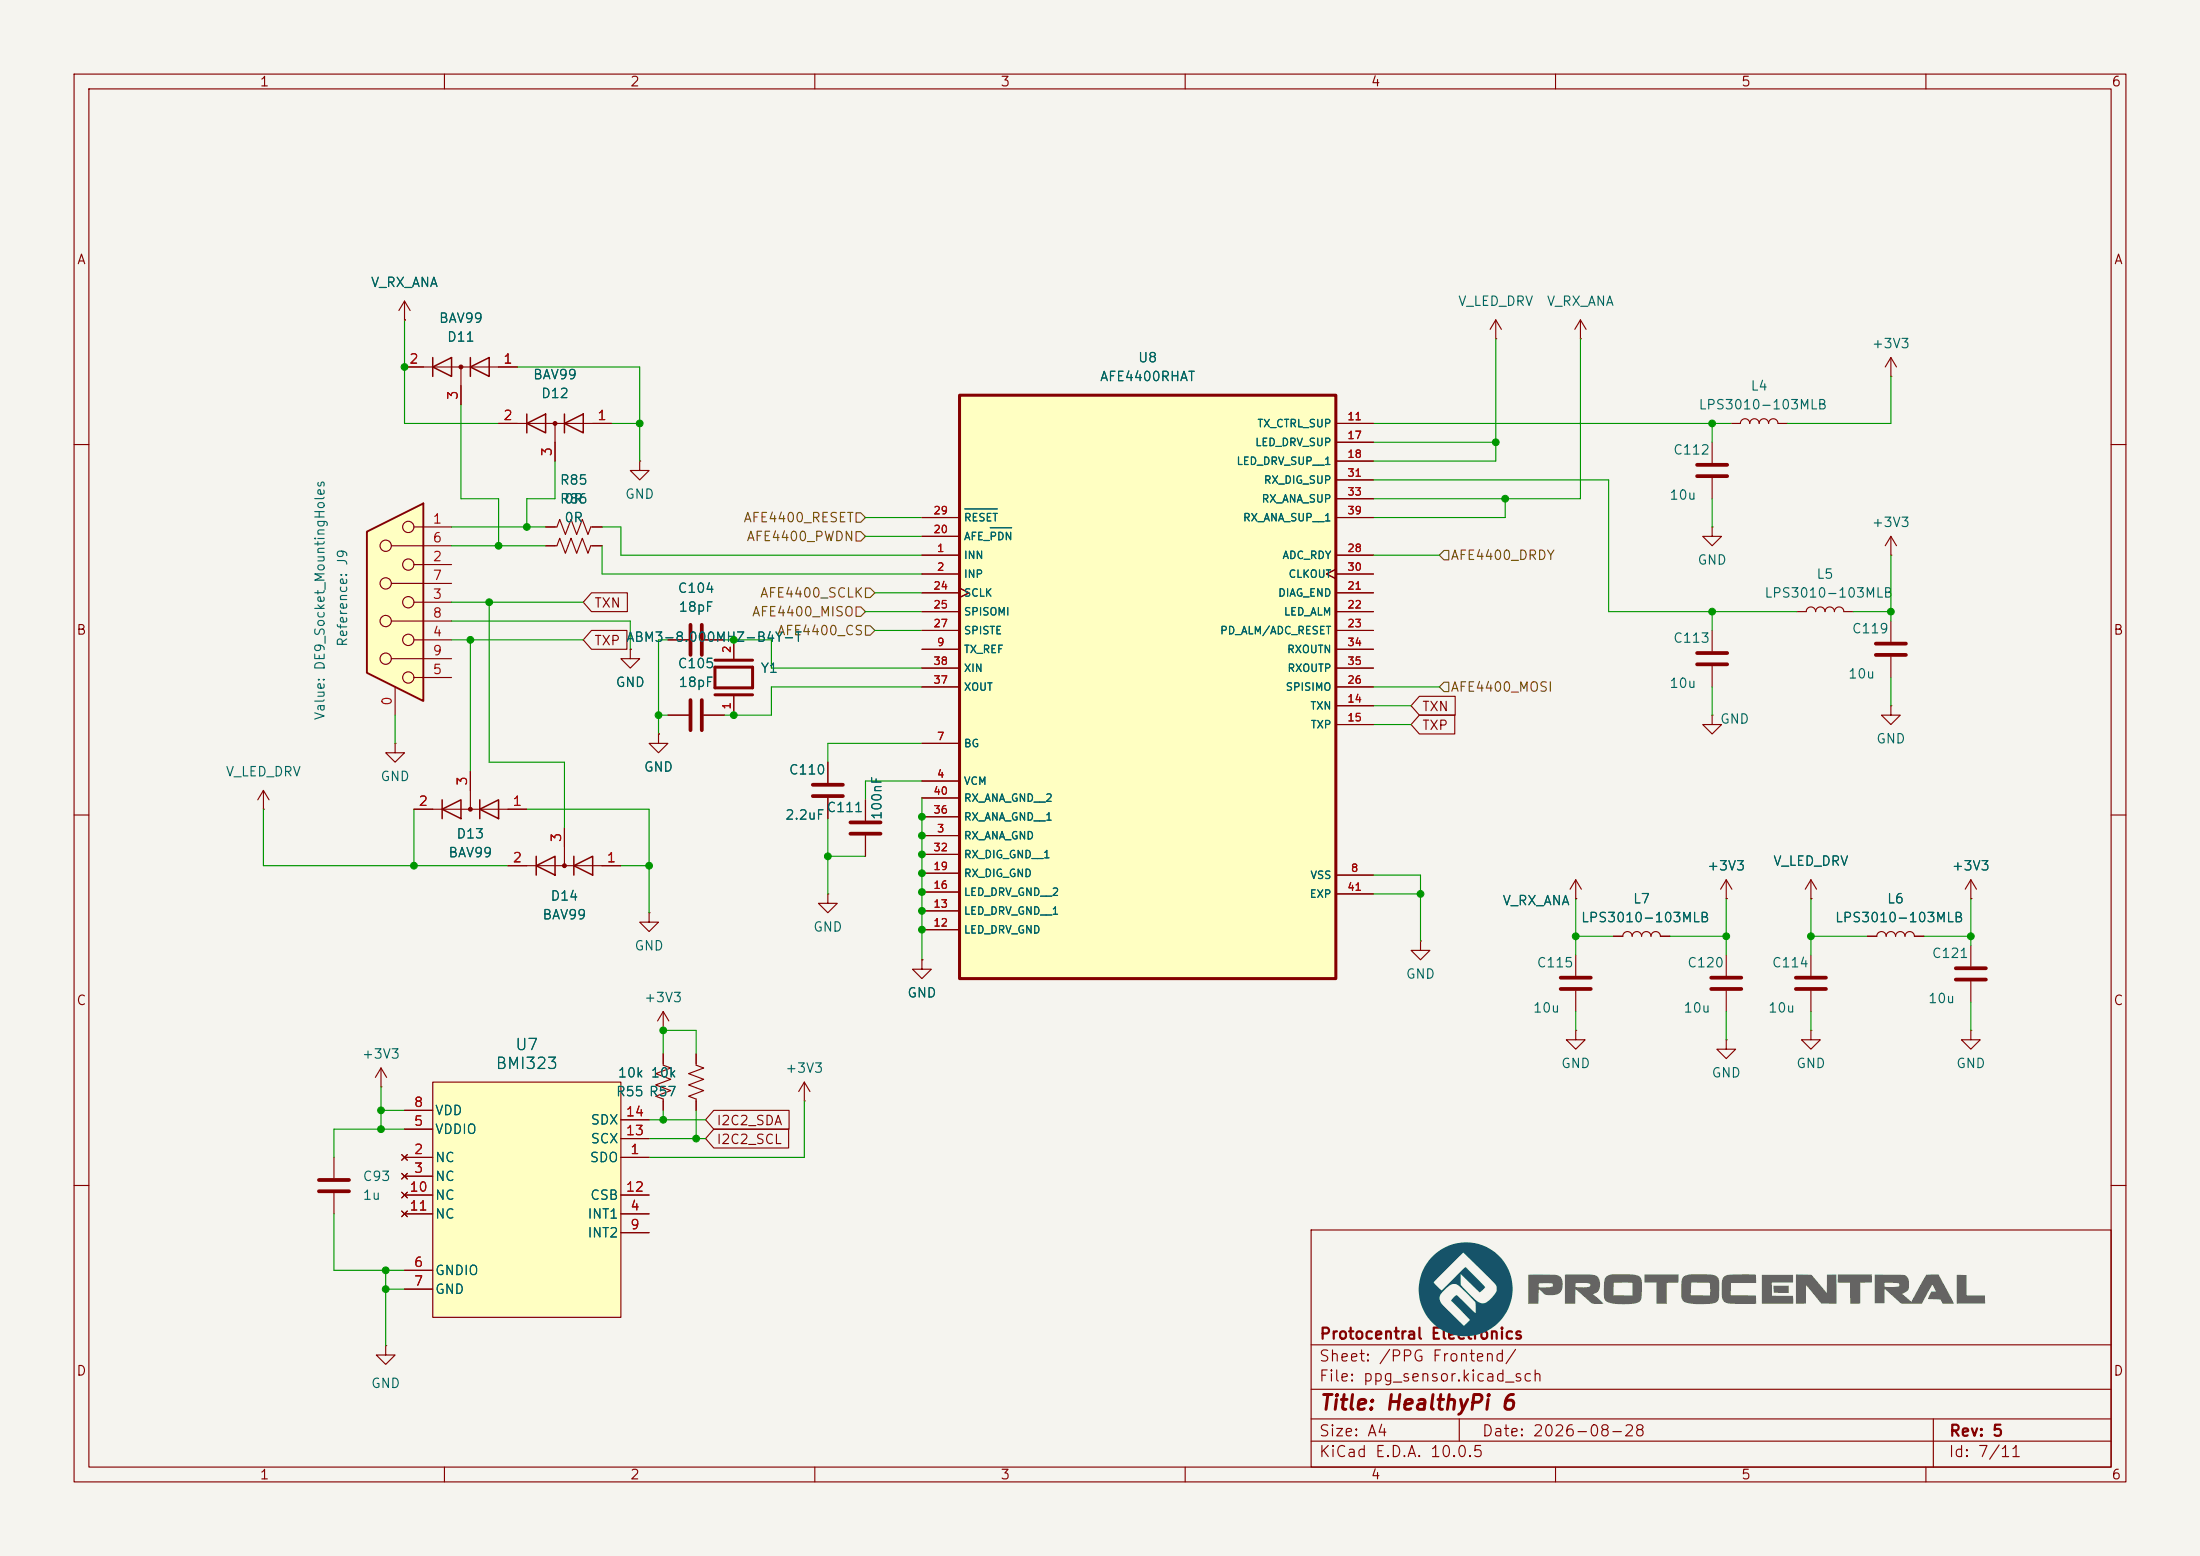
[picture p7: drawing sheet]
<svg xmlns="http://www.w3.org/2000/svg" width="297mm" height="210mm" viewBox="0 0 297 210" stroke-linecap="round" stroke-linejoin="round" font-family="sans-serif">
<path d="M0 0h297v210h-297z" fill="#f5f4ef" stroke="#f5f4ef" stroke-width=".14"/>
<g fill="none" stroke="#840000" stroke-width=".15">
<path d="M10 10h277v190h-277zM12 12h273v186h-273zM60 10v2M110 10v2M160 10v2M210 10v2M260 10v2M54.6 43.2h.1M54.6 40.6l-.8 1.3M54.6 40.6l.8 1.3M54.6 40.6v2.6M54.6 49.5h15.2"/>
<path d="M62.2 49.5v5.1M67.3 57.2h15.2M74.9 57.2v5M255.3 50.8h.1M255.3 48.3l-.8 1.2M255.3 48.3l.7 1.2M255.3 48.3v2.5M10 60h2M73.7 71.1h1.5l.4-1 .7 2 .8-2 .8 2 .7-2 .8 2 .4-1h1.5M73.7 73.7h1.5l.4-1.1 .7 2.1 .8-2.1 .8 2.1 .7-2.1 .8 2.1 .4-1h1.5M86.4 62.2v1.3h1.2l-1.2 1.3-1.3-1.3h1.3M86.4 62.2h.1"/>
<path d="M285 60h2M231.1 85.1v2.8M231.1 89.9v2.8M10 110h2M285 110h2M87.6 123.2v1.3h1.3l-1.3 1.2-1.2-1.2h1.2M87.6 123.2h.1M212.7 128.9v2.8M212.7 133.7v2.8M10 160h2M177 166h108v32h-108zM285 160h2"/>
<path d="M60 198v2M110 198v2M160 198v2M177 194.5h108M177 191.5h108M177 187.5h108M177 181.5h108M197 191.5v3M210 198v2M260 198v2M261 191.5v6.5"/>
</g>
<path d="M229.1 88.1h4.1M229.1 89.7h4.1M210.7 132h4.1M210.7 133.5h4.1" fill="none" stroke="#840000" stroke-width=".51"/>
<path d="M58.4 49.5l2.6-1.2v2.5zM58.4 48.3v2.5M63.5 49.5l2.5-1.2v2.5zM63.5 48.3v2.5M71.1 57.2l2.6-1.3v2.5zM71.1 55.9v2.5M76.2 57.2l2.5-1.3v2.5zM76.2 55.9v2.5" fill="none" stroke="#840000" stroke-width=".2"/>
<g fill="#840000" stroke="#840000" stroke-width=".15">
<circle cx="74.9" cy="57.1" r=".25"/>
<circle cx="62.2" cy="49.5" r=".25"/>
</g>
<path d="M129.5 53.3h50.8v78.8h-50.8z" fill="#ffffc2"/>
<path d="M129.5 53.3h50.8v78.8h-50.8z" fill="none" stroke="#840000" stroke-width=".41"/>
<g fill="none" stroke="#840000" stroke-width=".15">
<path d="M180.3 57.2h5.1M180.3 59.7h5.1M124.5 74.9h5M124.5 77.5h5M124.5 72.4h5M124.5 69.9h5M129.5 79.4l1.3 .6-1.3 .6M180.3 76.8l-1.2 .7 1.2 .6M180.3 74.9h5.1M180.3 77.5h5.1M180.3 62.2h5.1M180.3 69.9h5.1"/>
<path d="M180.3 64.8h5.1M180.3 67.3h5.1M124.5 87.6h5M124.5 80h5M124.5 82.6h5M124.5 85.1h5M124.5 92.7h5M124.5 90.2h5M180.3 87.6h5.1M180.3 95.3h5.1M180.3 97.8h5.1M180.3 80h5.1"/>
<path d="M180.3 82.6h5.1M180.3 85.1h5.1M180.3 92.7h5.1M180.3 90.2h5.1M124.5 112.8h5M124.5 105.4h5M124.5 100.3h5M124.5 117.9h5M124.5 115.3h5M124.5 110.2h5M124.5 107.7h5M180.3 118.1h5.1"/>
<path d="M124.5 125.5h5M124.5 122.9h5M124.5 120.4h5M180.3 120.7h5.1M191.8 127v1.3h1.2l-1.2 1.2-1.3-1.2h1.3M191.8 127h.1M244.5 139.1v1.2h1.2l-1.2 1.3-1.3-1.3h1.3M244.5 139.1h.1M266.1 139.1v1.2h1.2l-1.2 1.3-1.3-1.3h1.3M266.1 139.1h.1M233 140.3v1.3h1.3l-1.3 1.3-1.2-1.3h1.2M233 140.3h.1"/>
</g>
<path d="M130.2 68.7h4.4M133.7 71.2h2.9" fill="none" stroke="#006464" stroke-width=".15"/>
<path d="M193.3 169.7a6.3 6.3 0 0 1 8.4-.7 6.3 6.3 0 0 1 1.6 8.4 6.3 6.3 0 0 1-8.2 2.3 6.2 6.2 0 0 1-3.5-4.5h2.7a3.5 3.5 0 0 0 1.4 1.9l1.9 1.8 .8-.7-2.5-2.6 .3-.4a.52 .52 0 0 1 .5-.4l2.5 2.4a2.67 2.67 0 0 0-.1-1.6l-1.8-1.7a1.17 1.17 0 0 0-1.9-.2l-.2 .2a1.73 1.73 0 0 0-.9 1.3h-2.7l-.1-1.1 .1-1h2l1 1.1 3.3-3.2 2.3 2.4a.35 .35 0 0 1 .3 .4l-.8 .6-2.5-2.5v1.3a.79 .79 0 0 0 .5 .7l1.3 1.4a1.32 1.32 0 0 0 2.3 0l.1-.2a1.3 1.3 0 0 0 .5-1.7l-4.4-4.3-3.9 4h-2a6.2 6.2 0 0 1 1.7-3.4z" fill="#165369"/>
<g fill="#656463">
<path d="M206.3 172.1l.8-.1a13.8 13.8 0 0 1 3.4 .2 1.63 1.63 0 0 1-.2 2.5 1.95 1.95 0 0 1-2.4-.6l-.1-.1-.1 2h-1.4v-2.3h2.9a.36 .36 0 0 0 .4-.4l-1.8-.1h-.1v.5h-1.4z"/>
<path d="M211.3 172h.7a15 15 0 0 1 3.5 .2 1.52 1.52 0 0 1-.1 2.3l-.4 .2 1.5 1.3h-.9a1.32 1.32 0 0 1-1.3-.6l-1.6-1.4-.1 2h-1.3v-2.3l2.5 .1a1.1 1.1 0 0 0 .9-.3v-.1a.45 .45 0 0 0-.5-.2h-1.5v.5h-1.4z"/>
<path d="M216.9 172.3a3.7 3.7 0 0 1 2.2-.3h.7a2.3 2.3 0 0 1 1.7 .5 6.4 6.4 0 0 1-.1 3.1 3.2 3.2 0 0 1-2.2 .4h-.8a2.15 2.15 0 0 1-1.8-.6l-.1-.6h3.9v-1.7h-2.5l-.1 1.7h-1.3v-1.5a1.25 1.25 0 0 1 .4-1z"/>
<path d="M222 172h4.6v1.1h-1.6v2.9h-1.4v-2.9h-1.6z"/>
<path d="M227.2 172.4a3.3 3.3 0 0 1 2.2-.4h1.3a1.16 1.16 0 0 1 1.4 .8v.3a5.4 5.4 0 0 1-.2 2.5 4.3 4.3 0 0 1-2.7 .4h-.6a1.47 1.47 0 0 1-1.6-.9v-.3h3.8v-1.7h-2.5v1.7h-1.3v-1.7z"/>
<path d="M232.8 172.3a4.4 4.4 0 0 1 2.3-.3h1.9l.1 1.2h-3.4v1.6l3.3 .1 .1 1.1h-.6a13.8 13.8 0 0 1-3.6-.2 1.46 1.46 0 0 1-.5-1.5v-1.1a1.22 1.22 0 0 1 .4-.9z"/>
<path d="M239.4 173.5h2.1v1h-.3a4 4 0 0 1-1.7-.1z"/>
<path d="M237.9 172.1h4.2v1h-2.9v1.8h2.9v1h-4.2z"/>
<path d="M242.5 172h1.6a.53 .53 0 0 1 .7 .4l1.8 2.1v-2.5h1.3v3.9h-2l-2.1-2.4v2.4l-1.3 .1z"/>
<path d="M248.1 172h4.6v1.1h-1.6v2.8l-1.3 .1v-2.9h-1.7z"/>
<path d="M253.1 172l3.4 .1a.98 .98 0 0 1 1.2 1.2 1.15 1.15 0 0 1-.9 1.3l1.2 1.1 2.1-3.7h1.6l2.1 3.9-1.5 .1-.2-.4a.34 .34 0 0 0-.5-.2l-1.3-.1 .4-1h.6l-.4-.9-1.4 2.6-2.8-.1-2.3-1.9v1.9h-1.3v-2.8h1.3v.6h1.4a.4 .4 0 0 0 .4 0 .4 .4 0 0 0 .2-.5l-.8-.1h-2.5z"/>
<path d="M264.2 172.1h1.3v2.7h2.5v1.1h-3.8z"/>
</g>
<g fill="none" stroke="#840000" stroke-width=".15">
<path d="M35.6 109.2h.1M35.6 106.7l-.8 1.3M35.6 106.7l.7 1.3M35.6 106.7v2.5M55.9 109.2h15.2M63.5 104.1v5.1M68.6 116.8h15.2M76.2 111.8v5M266.1 118.7v2.6M266.1 118.7l-.8 1.3M266.1 118.7l.7 1.3M212.7 139.1v1.2h1.3l-1.3 1.3-1.2-1.3h1.2"/>
<path d="M212.7 139.1h.1M252.1 126.4h1.3a.64 .64 0 0 1 .6-.7 .64 .64 0 0 1 .6 .7 .64 .64 0 0 1 .7-.7 .64 .64 0 0 1 .6 .7 .64 .64 0 0 1 .6-.7 .64 .64 0 0 1 .7 .7 .64 .64 0 0 1 .6-.7 .64 .64 0 0 1 .6 .7h1.3M266.1 121.3h.1M266.1 127.6v2.8M266.1 132.5v2.8M45.1 156.2v2.8M45.1 161v2.8M52.1 181.6v1.3h1.2l-1.2 1.3-1.3-1.3h1.3M52.1 181.6h.1"/>
</g>
<path d="M264 130.7h4.1M264 132.2h4.1M43.1 159.3h4M43.1 160.8h4" fill="none" stroke="#840000" stroke-width=".51"/>
<path d="M59.7 109.2l2.5-1.2v2.5zM59.7 108v2.5M64.8 109.2l2.5-1.2v2.5zM64.8 108v2.5M72.4 116.8l2.5-1.2v2.5zM72.4 115.6v2.5M77.5 116.8l2.5-1.2v2.5zM77.5 115.6v2.5" fill="none" stroke="#840000" stroke-width=".2"/>
<g fill="#840000" stroke="#840000" stroke-width=".15">
<circle cx="76.2" cy="116.8" r=".25"/>
<circle cx="63.5" cy="109.2" r=".25"/>
</g>
<path d="M58.4 146.1h25.4v31.7h-25.4z" fill="#ffffc2"/>
<g fill="none" stroke="#840000" stroke-width=".15">
<path d="M201.9 45.7h.1M201.9 43.2l-.7 1.3M201.9 43.2l.8 1.3M201.9 43.2v2.5M213.4 45.7h.1M213.4 43.2l-.8 1.3M213.4 43.2l.7 1.3M213.4 43.2v2.5M231.1 59.7v2.8M233.7 57.2h1.2a.64 .64 0 0 1 .7-.7 .64 .64 0 0 1 .6 .7 .64 .64 0 0 1 .7-.7 .64 .64 0 0 1 .6 .7 .64 .64 0 0 1 .6-.7 .64 .64 0 0 1 .7 .7 .64 .64 0 0 1 .6-.7 .64 .64 0 0 1 .6 .7h1.3M231.1 64.5v2.8M255.3 74.9h.1"/>
<path d="M255.3 72.4v2.5M255.3 72.4l-.8 1.3M255.3 72.4l.7 1.3M85.1 87.6v1.3h1.3l-1.3 1.3-1.3-1.3h1.3M85.1 87.6h.1M88.9 99.1v1.2h1.3l-1.3 1.3-1.3-1.3h1.3M88.9 99.1h.1M90.2 96.5h2.8M90.2 86.4h2.8M95 96.5h2.8M95 86.4h2.8M99.1 86.4v2.5"/>
<path d="M99.1 94v2.5M231.1 96.5v1.3h1.3l-1.3 1.3-1.2-1.3h1.2M231.1 96.5h.1M255.3 95.3v1.2h1.2l-1.2 1.3-1.3-1.3h1.3M255.3 95.3h.1M255.3 83.8v2.8M255.3 88.6v2.8M53.3 100.3v1.3h1.3l-1.3 1.3-1.2-1.3h1.2M53.3 100.3h.1M111.8 102.9v2.8M111.8 107.7v2.8M116.8 108v2.7"/>
<path d="M116.8 112.8v2.8M233 118.7v2.6M233 118.7l-.7 1.3M233 118.7l.8 1.3M244.5 118.7v2.6M244.5 118.7l-.8 1.3M244.5 118.7l.7 1.3M89.5 139.1h.1M89.5 136.5v2.6M89.5 136.5l-.7 1.3M89.5 136.5l.8 1.3M111.8 120.7v1.2h1.2l-1.2 1.3-1.3-1.3h1.3"/>
<path d="M111.8 120.7h.1M124.5 129.5v1.3h1.2l-1.2 1.3-1.3-1.3h1.3M124.5 129.5h.1M217.8 126.4h1.3a.64 .64 0 0 1 .6-.7 .64 .64 0 0 1 .6 .7 .64 .64 0 0 1 .7-.7 .64 .64 0 0 1 .6 .7 .64 .64 0 0 1 .6-.7 .64 .64 0 0 1 .7 .7 .64 .64 0 0 1 .6-.7 .64 .64 0 0 1 .7 .7h1.2M233 121.3h.1M233 128.9v2.8M233 133.7v2.8M244.5 121.3h.1M244.5 128.9v2.8M244.5 133.7v2.8M51.4 146.7h.1M51.4 144.1l-.7 1.3"/>
<path d="M51.4 144.1l.8 1.3M51.4 144.1v2.6M54.2 155.8l.8 .8M54.2 158.4l.8 .7M54.6 156.2h3.8M54.6 158.8h3.8M54.6 152.4h3.8M54.6 149.9h3.8M55 155.8l-.8 .8M55 158.4l-.8 .7M58.4 146.1h25.4v31.7h-25.4zM83.8 156.2h3.8"/>
<path d="M83.8 153.7h3.8M83.8 151.1h3.8M89.5 142.2v1.6l1.1 .3-2.1 .8 2.1 .8-2.1 .7 2.1 .8-2.1 .8 1 .3v1.6M94 142.2v1.6l1 .3-2 .8 2 .8-2 .7 2 .8-2 .8 1 .3v1.6M108.6 148.6h.1M108.6 146.1l-.8 1.2M108.6 146.1l.7 1.2M108.6 146.1v2.5M54.2 160.9l.8 .8M54.2 163.4l.8 .8M54.6 163.8h3.8M54.6 171.5h3.8"/>
<path d="M54.6 174h3.8M54.6 161.3h3.8M55 160.9l-.8 .8M55 163.4l-.8 .8M83.8 163.8h3.8M83.8 166.4h3.8M83.8 161.3h3.8"/>
</g>
<g fill="none" stroke="#840000" stroke-width=".51">
<path d="M229.1 62.7h4.1M229.1 64.3h4.1M93.2 84.3v4.1M93.2 94.5v4.1M94.7 84.3v4.1M94.7 94.5v4.1M253.2 86.9h4.1M253.2 88.4h4.1M109.7 105.9h4.1M109.7 107.4h4.1M114.8 111h4.1M114.8 112.5h4.1"/>
<path d="M231 132h4.1M231 133.5h4.1M242.4 132h4.1M242.4 133.5h4.1"/>
</g>
<path d="M96.5 93.8h5.1M96.5 90h5.1v2.8h-5.1zM96.5 89.1h5.1" fill="none" stroke="#840000" stroke-width=".41"/>
<path d="M49.5 71.8l7.6-3.9v26.7l-7.6-3.8z" fill="#ffffc2"/>
<path d="M49.5 71.8l7.6-3.9v26.7l-7.6-3.8z" fill="none" stroke="#840000" stroke-width=".25"/>
<g fill="none" stroke="#840000" stroke-width=".15">
<path d="M54.6 43.2h.1M54.6 49.5h2.5M62.2 52.1v2.5M67.3 57.2h2.5M67.3 49.5h2.5M74.9 59.7v2.5M80 57.2h2.5M180.3 57.2h5.1M180.3 59.7h5.1M52.8 73.7h8.2M52.8 78.7h8.2M55.9 71.1h5.1"/>
<path d="M55.9 76.2h5.1M73.7 71.1h1.2M73.7 73.7h1.2M80 71.1h1.3M80 73.7h1.3M124.5 74.9h5M124.5 77.5h5M124.5 72.4h5M124.5 69.9h5M129.5 79.4l1.3 .6-1.3 .6M180.3 76.8l-1.2 .7 1.2 .6M180.3 74.9h5.1"/>
<path d="M180.3 77.5h5.1M180.3 62.2h5.1M180.3 69.9h5.1M180.3 64.8h5.1M180.3 67.3h5.1M231.1 71.1v1.3h1.3l-1.3 1.3-1.2-1.3h1.2M231.1 71.1h.1M52.8 83.8h8.2M52.8 88.9h8.2M53.3 92.7v3.8M55.9 81.3h5.1M55.9 86.4h5.1"/>
<path d="M55.9 91.4h5.1M79.9 80h4.8v2.6h-4.8l-1.2-1.3zM79.9 85.1h4.7v2.5h-4.7l-1.2-1.2zM85.1 87.6h.1M88.9 99.1h.1M90.2 86.4h2.8M90.2 96.5h2.8M95 86.4h2.8M95 96.5h2.8M99.1 86.4v2.5M99.1 94v2.5M124.5 82.6h5"/>
<path d="M124.5 87.6h5M124.5 80h5M124.5 85.1h5M124.5 92.7h5M124.5 90.2h5M180.3 82.6h5.1M180.3 87.6h5.1M180.3 95.3h5.1M180.3 97.8h5.1M180.3 80h5.1M180.3 85.1h5.1M180.3 92.7h5.1"/>
<path d="M180.3 90.2h5.1M191.6 96.5h4.8v2.6h-4.8l-1.1-1.3zM191.6 94h4.9v2.5h-4.9l-1.1-1.2zM242.6 82.6h1.2a.64 .64 0 0 1 .7-.7 .64 .64 0 0 1 .6 .7 .64 .64 0 0 1 .6-.7 .64 .64 0 0 1 .7 .7 .64 .64 0 0 1 .6-.7 .64 .64 0 0 1 .6 .7 .64 .64 0 0 1 .7-.7 .64 .64 0 0 1 .6 .7h1.3M55.9 109.2h2.5M63.5 104.1v2.6M68.6 116.8h2.5M68.6 109.2h2.5M76.2 111.8v2.5M81.3 116.8h2.5M111.8 102.9v2.8M111.8 107.7v2.8"/>
<path d="M116.8 108v2.7M116.8 112.8v2.8M124.5 112.8h5M124.5 105.4h5M124.5 100.3h5M124.5 117.9h5M124.5 115.3h5M124.5 110.2h5M124.5 107.7h5M180.3 118.1h5.1M212.7 118.7l-.7 1.3M212.7 118.7l.8 1.3"/>
<path d="M212.7 118.7v2.6M124.5 129.5h.1M124.5 125.5h5M124.5 122.9h5M124.5 120.4h5M180.3 120.7h5.1M212.7 121.3h.1M217.8 126.4h1.3M224.2 126.4h1.2M233 121.3h.1M244.5 121.3h.1M252.1 126.4h1.3"/>
<path d="M258.4 126.4h1.3M266.1 121.3h.1M54.2 155.8l.8 .8M54.2 158.4l.8 .7M54.6 156.2h3.8M54.6 158.8h3.8M54.6 152.4h3.8M54.6 149.9h3.8M55 155.8l-.8 .8M55 158.4l-.8 .7M83.8 156.2h3.8M83.8 153.7h3.8"/>
<path d="M83.8 151.1h3.8M89.5 142.2v1.3M89.5 148.6v1.3M94 142.2v1.3M94 148.6v1.3M96.4 149.9h10.1v2.5h-10.1l-1.2-1.3zM96.4 152.4h10.1v2.5h-10.1l-1.2-1.2zM54.2 160.9l.8 .8M54.2 163.4l.8 .8M54.6 163.8h3.8M54.6 171.5h3.8M54.6 174h3.8"/>
<path d="M54.6 161.3h3.8M55 160.9l-.8 .8M55 163.4l-.8 .8M83.8 163.8h3.8M83.8 166.4h3.8M83.8 161.3h3.8"/>
<circle cx="52.1" cy="73.7" r=".76"/>
<circle cx="52.1" cy="78.7" r=".76"/>
<circle cx="55.1" cy="71.1" r=".76"/>
<circle cx="55.1" cy="76.2" r=".76"/>
<circle cx="52.1" cy="88.9" r=".76"/>
<circle cx="52.1" cy="83.8" r=".76"/>
<circle cx="55.1" cy="91.4" r=".76"/>
<circle cx="55.1" cy="81.3" r=".76"/>
<circle cx="55.1" cy="86.4" r=".76"/>
</g>
<path d="M115.6 71.8h.6l.6 .6-.6 .6h-.6zM115.6 69.2h.6l.6 .7-.6 .6h-.6zM116.8 79.4h.7l.6 .6-.6 .6h-.7zM194.9 74.3h.7v1.3h-.7l-.6-.7zM115.6 81.9h.6l.6 .7-.6 .6h-.6zM116.8 84.5h.7l.6 .6-.6 .6h-.7zM194.9 92.1h.7v1.2h-.7l-.6-.6z" fill="none" stroke="#725600" stroke-width=".15"/>
<g fill="none" stroke="#009600" stroke-width=".15">
<path d="M54.6 43.2v14h12.7M62.2 54.6v12.7h5.1v6.4M69.8 49.5h16.6v12.7M82.5 57.2h3.9M185.4 57.2h48.3M185.4 59.7h16.5M201.9 45.7v16.5h-16.5M213.4 45.7v21.6h-28M231.1 57.2v2.5M255.3 50.8v6.4h-14M61 71.1h12.7M61 73.7h12.7"/>
<path d="M74.9 62.2v5.1h-3.8v3.8M81.3 71.1h2.5v3.8h40.7M81.3 73.7v3.8h43.2M116.8 69.9h7.7M116.8 72.4h7.7M185.4 64.8h31.8v17.8h25.4M185.4 74.9h8.9M203.2 67.3v2.6h-17.8M231.1 67.3v3.8M255.3 74.9v8.9M53.3 96.5v3.8M61 83.8h24.1v3.8"/>
<path d="M61 86.4h17.7M61 81.3h17.7M63.5 86.4v17.7M66 81.3v21.6h10.2v8.9M88.9 96.5h1.3M90.2 86.4h-1.3v12.7M97.8 86.4h6.3v3.8h20.4M116.8 82.6h7.7M118.1 85.1h6.4M118.1 80h6.4M124.5 92.7h-20.4v3.8h-6.3M185.4 92.7h8.9"/>
<path d="M185.4 95.3h5.1M185.4 97.8h5.1M231.1 82.6v2.5M231.1 92.7v3.8M250.2 82.6h5.1M255.3 91.4v3.9M35.6 109.2v7.6h33M55.9 109.2v7.6M71.1 109.2h16.5v14M83.8 116.8h3.8M111.8 115.6h5M111.8 110.5v10.2"/>
<path d="M124.5 107.7v21.8M124.5 105.4h-7.7v2.6M124.5 100.3h-12.7v2.6M185.4 118.1h6.4v8.9M185.4 120.7h6.4M212.7 126.4h5.1M212.7 121.3v7.6M212.7 136.5v2.6M225.4 126.4h7.6M233 121.3v7.6M233 136.5v3.8M244.5 121.3v7.6"/>
<path d="M244.5 136.5v2.6M244.5 126.4h7.6M259.7 126.4h6.4M266.1 121.3v6.3M266.1 135.3v3.8M51.4 146.7v5.7M51.4 149.9h3.2M54.6 152.4h-9.5v3.8M87.6 151.1h7.6M87.6 153.7h7.6M89.5 142.2v-3.1h4.5v3.1M89.5 149.9v1.2"/>
<path d="M94 149.9v3.8M108.6 148.6v7.6h-21M45.1 163.8v7.7h9.5M52.1 174h2.5M52.1 171.5v10.1"/>
</g>
<path d="M130.2 68.7h4.4M133.7 71.2h2.9" fill="none" stroke="#006464" stroke-width=".15"/>
<g fill="#009600" stroke="#009600" stroke-width=".14">
<circle cx="67.3" cy="73.7" r=".46"/>
<circle cx="66" cy="81.3" r=".46"/>
<circle cx="63.5" cy="86.4" r=".46"/>
<circle cx="71.1" cy="71.1" r=".46"/>
<circle cx="86.4" cy="57.2" r=".46"/>
<circle cx="54.6" cy="49.5" r=".46"/>
<circle cx="124.5" cy="120.4" r=".46"/>
<circle cx="124.5" cy="112.8" r=".46"/>
<circle cx="124.5" cy="115.3" r=".46"/>
<circle cx="124.5" cy="110.2" r=".46"/>
<circle cx="191.8" cy="120.7" r=".46"/>
<circle cx="212.7" cy="126.4" r=".46"/>
<circle cx="201.9" cy="59.7" r=".46"/>
<circle cx="203.2" cy="67.3" r=".46"/>
<circle cx="51.4" cy="152.4" r=".46"/>
<circle cx="51.4" cy="149.9" r=".46"/>
<circle cx="52.1" cy="171.5" r=".46"/>
<circle cx="55.9" cy="116.8" r=".46"/>
<circle cx="52.1" cy="174" r=".46"/>
<circle cx="231.1" cy="57.2" r=".46"/>
<circle cx="231.1" cy="82.6" r=".46"/>
<circle cx="255.3" cy="82.6" r=".46"/>
<circle cx="124.5" cy="122.9" r=".46"/>
<circle cx="124.5" cy="125.5" r=".46"/>
<circle cx="89.5" cy="151.1" r=".46"/>
<circle cx="94" cy="153.7" r=".46"/>
<circle cx="124.5" cy="117.9" r=".46"/>
<circle cx="89.5" cy="139.1" r=".46"/>
<circle cx="111.8" cy="115.6" r=".46"/>
<circle cx="87.6" cy="116.8" r=".46"/>
<circle cx="99.1" cy="86.4" r=".46"/>
<circle cx="99.1" cy="96.5" r=".46"/>
<circle cx="88.9" cy="96.5" r=".46"/>
<circle cx="233" cy="126.4" r=".46"/>
<circle cx="244.5" cy="126.4" r=".46"/>
<circle cx="266.1" cy="126.4" r=".46"/>
</g>
<text font-size="2" fill="#840000" x="178" y="190.8">Title: HealthyPi 6</text>
<g font-size="1.5" fill="#006464">
<text x="69.4" y="142.1">U7</text>
<text x="66.8" y="144.7">BMI323</text>
</g>
<g font-size="1.5" fill="#840000">
<text x="178" y="184.1">Sheet: /PPG Frontend/</text>
<text x="178" y="181.1">Protocentral Electronics</text>
<text x="178" y="186.8">File: ppg_sensor.kicad_sch</text>
<text x="178" y="197">KiCad E.D.A. 10.0.5</text>
<text x="178" y="194.2">Size: A4</text>
<text x="200" y="194.2">Date: 2026-08-28</text>
<text x="263" y="197">Id: 7/11</text>
<text x="263" y="194.2">Rev: 5</text>
</g>
<g font-size="1.3" fill="#840000">
<text x="35" y="12">1</text>
<text x="85" y="12">2</text>
<text x="135" y="12">3</text>
<text x="185" y="12">4</text>
<text x="235" y="12">5</text>
<text x="285" y="12">6</text>
<text x="10.3" y="36">A</text>
<text x="285.3" y="36">A</text>
<text x="80.1" y="82.3">TXN</text>
<text x="10.2" y="86">B</text>
<text x="80.1" y="87.4">TXP</text>
<text x="285.2" y="86">B</text>
<text x="191.9" y="98.8">TXP</text>
<text x="191.9" y="96.3">TXN</text>
<text x="10.2" y="136">C</text>
<text x="285.2" y="136">C</text>
<text x="96.7" y="152.2">I2C2_SDA</text>
<text x="96.7" y="154.7">I2C2_SCL</text>
<text x="10.2" y="186">D</text>
<text x="285.2" y="186">D</text>
<text x="35" y="200">1</text>
<text x="85" y="200">2</text>
<text x="135" y="200">3</text>
<text x="185" y="200">4</text>
<text x="235" y="200">5</text>
<text x="285" y="200">6</text>
</g>
<g font-size="1.3" fill="#006464">
<text x="50" y="39.1">V_RX_ANA</text>
<text x="196.8" y="41.6">V_LED_DRV</text>
<text x="208.7" y="41.6">V_RX_ANA</text>
<text x="59.2" y="43.9">BAV99</text>
<text x="60.3" y="46.4">D11</text>
<text x="252.6" y="47.3">+3V3</text>
<text x="71.9" y="51.5">BAV99</text>
<text x="148.4" y="51.8">AFE4400RHAT</text>
<text x="153.5" y="49.2">U8</text>
<text x="236.2" y="53">L4</text>
<text x="73" y="54">D12</text>
<text x="229.2" y="55.6">LPS3010-103MLB</text>
<text x="75.5" y="65.7">R85</text>
<text x="225.8" y="61.7">C112</text>
<text x="75.5" y="68.3">R86</text>
<text x="76.1" y="68.3">0R</text>
<text x="76.1" y="70.8">0R</text>
<text x="84.3" y="67.6">GND</text>
<text x="225.3" y="67.8">10u</text>
<text x="252.6" y="71.4">+3V3</text>
<text x="229.1" y="76.5">GND</text>
<text x="91.4" y="80.3">C104</text>
<text x="91.5" y="82.9">18pF</text>
<text x="238.1" y="81">LPS3010-103MLB</text>
<text x="245.1" y="78.4">L5</text>
<text x="47.2" y="87.4" transform="rotate(-90 47.2 87.4)">Reference: J9</text>
<text x="84.4" y="86.9">ABM3-8.000MHZ-B4Y-T</text>
<text x="225.8" y="87.1">C113</text>
<text x="249.9" y="85.8">C119</text>
<text x="83" y="93">GND</text>
<text x="91.4" y="90.5">C105</text>
<text x="91.5" y="93">18pF</text>
<text x="102.6" y="91.1">Y1</text>
<text x="225.3" y="93.2">10u</text>
<text x="249.4" y="91.9">10u</text>
<text x="44.1" y="97.3" transform="rotate(-90 44.1 97.3)">Value: DE9_Socket_MountingHoles</text>
<text x="232.1" y="98">GND</text>
<text x="253.2" y="100.7">GND</text>
<text x="30.4" y="105.1">V_LED_DRV</text>
<text x="51.3" y="105.7">GND</text>
<text x="86.8" y="104.5">GND</text>
<text x="106.4" y="104.8">C110</text>
<text x="61.5" y="113.5">D13</text>
<text x="105.9" y="110.9">2.2uF</text>
<text x="111.5" y="109.9">C111</text>
<text x="119.3" y="110.8" transform="rotate(-90 119.3 110.8)">100nF</text>
<text x="60.4" y="116">BAV99</text>
<text x="230.4" y="117.8">+3V3</text>
<text x="239.3" y="117.2">V_LED_DRV</text>
<text x="263.4" y="117.8">+3V3</text>
<text x="73.1" y="124.4">BAV99</text>
<text x="74.2" y="121.9">D14</text>
<text x="202.8" y="122.5">V_RX_ANA</text>
<text x="213.3" y="124.8">LPS3010-103MLB</text>
<text x="220.4" y="122.2">L7</text>
<text x="247.6" y="124.8">LPS3010-103MLB</text>
<text x="254.7" y="122.2">L6</text>
<text x="85.6" y="128.6">GND</text>
<text x="109.7" y="126.1">GND</text>
<text x="207.4" y="130.9">C115</text>
<text x="227.7" y="130.9">C120</text>
<text x="239.1" y="130.9">C114</text>
<text x="260.7" y="129.6">C121</text>
<text x="86.9" y="135.6">+3V3</text>
<text x="122.4" y="134.9">GND</text>
<text x="189.7" y="132.4">GND</text>
<text x="206.9" y="137">10u</text>
<text x="227.2" y="137">10u</text>
<text x="238.6" y="137">10u</text>
<text x="260.2" y="135.7">10u</text>
<text x="48.8" y="143.2">+3V3</text>
<text x="83.1" y="148.3">R55 R57</text>
<text x="83.3" y="145.7">10k 10k</text>
<text x="105.9" y="145.1">+3V3</text>
<text x="210.7" y="144.5">GND</text>
<text x="231" y="145.7">GND</text>
<text x="242.4" y="144.5">GND</text>
<text x="264" y="144.5">GND</text>
<text x="58.6" y="153.4">VDDIO</text>
<text x="58.6" y="150.8">VDD</text>
<text x="79.6" y="154.6">SCX</text>
<text x="79.6" y="152.1">SDX</text>
<text x="48.9" y="159.7">C93</text>
<text x="58.6" y="157.2">NC</text>
<text x="58.6" y="159.7">NC</text>
<text x="79.5" y="157.2">SDO</text>
<text x="48.9" y="162.3">1u</text>
<text x="58.6" y="162.3">NC</text>
<text x="58.6" y="164.8">NC</text>
<text x="79.2" y="164.8">INT1</text>
<text x="79.2" y="167.3">INT2</text>
<text x="79.6" y="162.3">CSB</text>
<text x="58.6" y="172.4">GNDIO</text>
<text x="58.6" y="175">GND</text>
<text x="50" y="187.7">GND</text>
</g>
<g font-size="1.3" fill="#a90000">
<text x="55.1" y="49.4">2</text>
<text x="67.8" y="49.4">1</text>
<text x="62.1" y="54.1" transform="rotate(-90 62.1 54.1)">3</text>
<text x="67.8" y="57">2</text>
<text x="80.5" y="57">1</text>
<text x="74.8" y="61.7" transform="rotate(-90 74.8 61.7)">3</text>
<text x="58.3" y="71">1</text>
<text x="58.3" y="76.1">2</text>
<text x="58.3" y="73.5">6</text>
<text x="58.3" y="81.1">3</text>
<text x="58.3" y="78.6">7</text>
<text x="58.3" y="83.7">8</text>
<text x="58.3" y="86.2">4</text>
<text x="58.3" y="88.8">9</text>
<text x="53.2" y="95.3" transform="rotate(-90 53.2 95.3)">0</text>
<text x="58.3" y="91.3">5</text>
<text x="63.4" y="106.1" transform="rotate(-90 63.4 106.1)">3</text>
<text x="56.4" y="109.1">2</text>
<text x="69.1" y="109.1">1</text>
<text x="76.1" y="113.8" transform="rotate(-90 76.1 113.8)">3</text>
<text x="69.1" y="116.7">2</text>
<text x="81.8" y="116.7">1</text>
<text x="55.8" y="149.7">8</text>
<text x="55.8" y="152.3">5</text>
<text x="84.4" y="153.5">13</text>
<text x="84.4" y="151">14</text>
<text x="55.2" y="161.2">10</text>
<text x="55.8" y="156.1">2</text>
<text x="55.8" y="158.6">3</text>
<text x="84.4" y="161.2">12</text>
<text x="85" y="156.1">1</text>
<text x="55.2" y="163.7">11</text>
<text x="85" y="163.7">4</text>
<text x="85" y="166.2">9</text>
<text x="55.8" y="171.3">6</text>
<text x="55.8" y="173.9">7</text>
</g>
<g font-size="1.3" fill="#725600">
<text x="100.3" y="70.8">AFE4400_RESET</text>
<text x="100.7" y="73.4">AFE4400_PWDN</text>
<text x="195.7" y="75.9">AFE4400_DRDY</text>
<text x="101.4" y="83.5">AFE4400_MISO</text>
<text x="102.5" y="81">AFE4400_SCLK</text>
<text x="104.8" y="86.1">AFE4400_CS</text>
<text x="195.7" y="93.7">AFE4400_MOSI</text>
</g>
<g font-size="1" fill="#006464">
<text x="169.7" y="57.9">TX_CTRL_SUP</text>
<text x="166.9" y="63">LED_DRV_SUP__1</text>
<text x="169.4" y="60.5">LED_DRV_SUP</text>
<text x="170.5" y="65.5">RX_DIG_SUP</text>
<text x="130" y="70.6">RESET</text>
<text x="167.7" y="70.6">RX_ANA_SUP__1</text>
<text x="170.2" y="68.1">RX_ANA_SUP</text>
<text x="130" y="75.7">INN</text>
<text x="130" y="73.2">AFE_PDN</text>
<text x="173.1" y="75.7">ADC_RDY</text>
<text x="130" y="78.2">INP</text>
<text x="130" y="80.8">SCLK</text>
<text x="130" y="83.3">SPISOMI</text>
<text x="172.5" y="80.8">DIAG_END</text>
<text x="173.2" y="83.3">LED_ALM</text>
<text x="173.9" y="78.2">CLKOUT</text>
<text x="130" y="88.4">TX_REF</text>
<text x="130" y="85.9">SPISTE</text>
<text x="164.6" y="85.9">PD_ALM/ADC_RESET</text>
<text x="173.7" y="88.4">RXOUTN</text>
<text x="130" y="93.5">XOUT</text>
<text x="130" y="90.9">XIN</text>
<text x="173.5" y="93.5">SPISIMO</text>
<text x="173.7" y="90.9">RXOUTP</text>
<text x="130" y="101.1">BG</text>
<text x="176.8" y="96">TXN</text>
<text x="176.9" y="98.6">TXP</text>
<text x="130" y="106.2">VCM</text>
<text x="130" y="113.5">RX_ANA_GND</text>
<text x="130" y="111">RX_ANA_GND__1</text>
<text x="130" y="108.5">RX_ANA_GND__2</text>
<text x="130" y="118.6">RX_DIG_GND</text>
<text x="130" y="116.1">RX_DIG_GND__1</text>
<text x="176.8" y="118.9">VSS</text>
<text x="130" y="123.7">LED_DRV_GND__1</text>
<text x="130" y="121.2">LED_DRV_GND__2</text>
<text x="176.7" y="121.4">EXP</text>
<text x="130" y="126.2">LED_DRV_GND</text>
</g>
<g font-size="1" fill="#a90000">
<text x="181.8" y="57">11</text>
<text x="181.8" y="59.5">17</text>
<text x="181.8" y="62">18</text>
<text x="181.8" y="64.6">31</text>
<text x="125.9" y="69.7">29</text>
<text x="181.8" y="67.1">33</text>
<text x="181.8" y="69.7">39</text>
<text x="125.9" y="72.2">20</text>
<text x="126.4" y="74.7">1</text>
<text x="126.4" y="77.3">2</text>
<text x="181.8" y="74.7">28</text>
<text x="181.8" y="77.3">30</text>
<text x="125.9" y="79.8">24</text>
<text x="125.9" y="82.4">25</text>
<text x="181.8" y="79.8">21</text>
<text x="181.8" y="82.4">22</text>
<text x="98.9" y="88.2" transform="rotate(-90 98.9 88.2)">2</text>
<text x="125.9" y="84.9">27</text>
<text x="125.9" y="90">38</text>
<text x="126.4" y="87.4">9</text>
<text x="181.8" y="84.9">23</text>
<text x="181.8" y="87.4">34</text>
<text x="181.8" y="90">35</text>
<text x="98.9" y="95.8" transform="rotate(-90 98.9 95.8)">1</text>
<text x="125.9" y="92.5">37</text>
<text x="181.8" y="95.1">14</text>
<text x="181.8" y="92.5">26</text>
<text x="126.4" y="100.1">7</text>
<text x="181.8" y="97.6">15</text>
<text x="125.9" y="107.5">40</text>
<text x="126.4" y="105.2">4</text>
<text x="125.9" y="110.1">36</text>
<text x="126.4" y="112.6">3</text>
<text x="125.9" y="117.7">19</text>
<text x="125.9" y="115.1">32</text>
<text x="182.3" y="117.9">8</text>
<text x="125.9" y="125.3">12</text>
<text x="125.9" y="122.8">13</text>
<text x="125.9" y="120.2">16</text>
<text x="181.8" y="120.5">41</text>
</g>
</svg>
